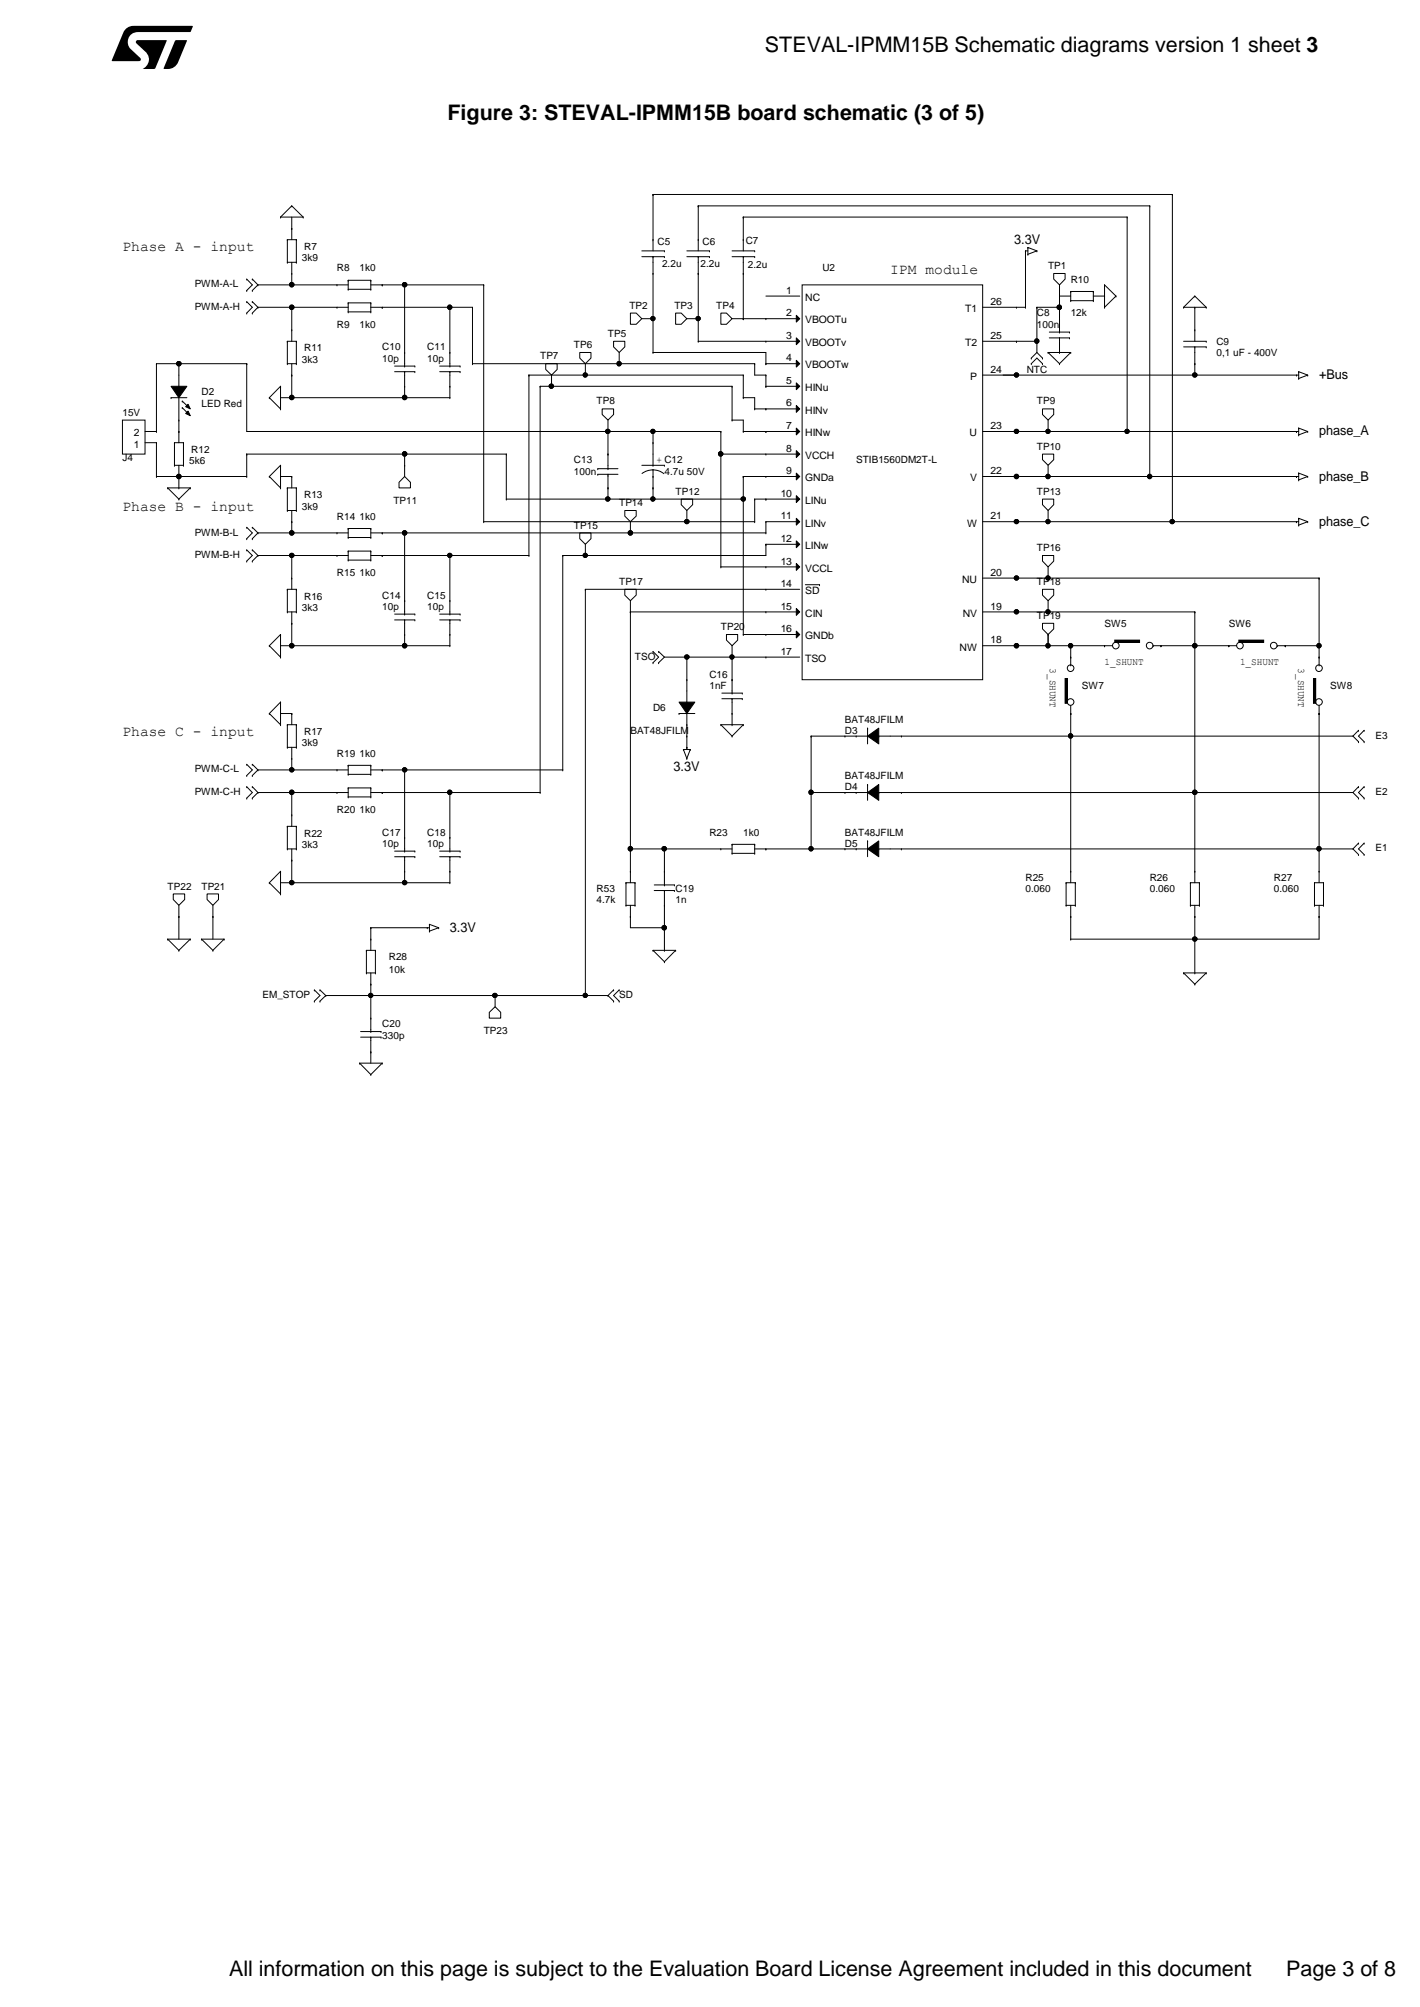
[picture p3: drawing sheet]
<svg xmlns="http://www.w3.org/2000/svg" width="210mm" height="297mm" viewBox="0 0 210 297" stroke-linecap="round" stroke-linejoin="round" font-family="sans-serif">
<path d="M20.2 6l.2-.1h4.2l.1 .1-1.8 4.2h-1.8a1.56 1.56 0 0 0 .5-2.5l-1.4-1.3-.1-.2zM25.9 6l1.7-.1 .1 .1-1.4 3.2a1.61 1.61 0 0 1-1.5 1h-.5l-.1-.1zM18.7 4.2l.6-.3 .4-.1h8.7l.1 .1-.4 .8h-7.7a1.46 1.46 0 0 0-1.4 .9 1.46 1.46 0 0 0 .3 1.6l1.4 1.4 .1 .2v.2h-.3h-3.9l1.6-4.2z" fill="#000"/>
<g fill="none" stroke="#000" stroke-width=".15">
<path d="M41.5 32.1h.1M41.5 32.1h3.3M42.5 38.8h.1M42.5 35.5h.1M42.5 35.5v3.3M42.5 38.8h1.3M42.5 35.5h1.3M43.1 30.5h.1M43.1 33.8h.1M43.1 30.5l-1.6 1.6M43.1 30.5l1.7 1.6M43.1 32.1v3.4"/>
<path d="M43.1 38.8v3.4M43.8 38.8h.1M43.8 35.5h.1M43.8 35.5v3.3M44.8 32.1h.1M94.9 37.1h3.4M94.9 38h3.4M96.6 38h.1M96.6 35.5h.1M96.6 28.8h.1M96.6 28.8v8.3M96.6 38v14.2"/>
<path d="M96.6 28.8h76.8M98.3 37.1h.1M98.3 38h.1M101.6 37.1h3.3M101.6 38h3.3M103.3 38h.1M103.3 35.5h.1M103.3 30.5h.1M103.3 30.5v6.6M103.3 38v12.5M103.3 30.5h66.7M104.9 37.1h.1"/>
<path d="M104.9 38h.1M108.3 37.1h3.3M108.3 38h3.3M109.9 38h.1M109.9 35.5h.1M109.9 32.1h.1M109.9 32.1h56.8M109.9 32.1v5M109.9 38v9.2M111.6 37.1h.1M111.6 38h.1M151.7 37.1h.1"/>
<path d="M151.7 37.1h.3M151.7 37.1v8.4M152 36.6l1.3 .5M152 37.6h.1M152 36.6h.1M152 36.6v1M153.3 37.1h.1M153.3 37.1l-1.3 .5M166.7 32.1h.1M166.7 32.1v31.8M170 30.5h.1M170 30.5v40"/>
<path d="M173.4 28.8h.1M173.4 28.8v48.4M23.1 53.8h.1M23.1 53.8h13.4M23.1 53.8v10.1M25.3 57.2h2.3l-1.1 1.7zM25.3 58.9h.1M25.3 58.9h2.3M26.5 57.2h.1M26.5 53.8h.1M26.5 53.8v3.4M26.5 58.9v6.6"/>
<path d="M27 59.4h.1M27 59.4l1 .9M36.5 41.3h.1M36.5 43h.1M36.5 44.6h.1M36.5 46.3h.1M36.5 53.8h.1M36.5 53.8v10.1h70.1M36.5 41.3l.8 .9-.8 .8M36.5 44.6l.8 .9-.8 .8M37.3 43h.1M37.3 41.3h.1"/>
<path d="M37.3 46.3h.1M37.3 44.6h.1M37.3 41.3l.8 .9M37.3 44.6l.8 .9M38.1 45.5h.1M38.1 42.2h.1M38.1 45.5h13.4M38.1 42.2l-.8 .8M38.1 45.5l-.8 .8M38.1 42.2h13.4M39.8 58.9h.1M39.8 58.9l1.7 1.6"/>
<path d="M41.5 57.2h.1M41.5 57.2v3.3M41.5 57.2l-1.7 1.7M41.5 58.9h25M42.5 53.8h.1M42.5 50.5h.1M42.5 53.8h1.3M42.5 50.5h1.3M42.5 50.5v3.3M43.1 48.8h.1M43.1 55.5h.1M43.1 40.5h.1"/>
<path d="M43.1 42.2h.1M43.1 45.5h.1M43.1 58.9h.1M43.1 45.5v5M43.1 53.8v5.1M43.8 53.8h.1M43.8 50.5h.1M43.8 50.5v3.3M49.8 42.2h.1M49.8 45.5h.1M51.5 41.5h.1M51.5 42.8h.1"/>
<path d="M51.5 44.8h.1M51.5 46.2h.1M51.5 42.8h3.3M51.5 41.5h3.3M51.5 41.5v1.3M51.5 44.8v1.4M51.5 46.2h3.3M51.5 44.8h3.3M54.8 42.8h.1M54.8 41.5h.1M54.8 46.2h.1M54.8 44.8h.1"/>
<path d="M54.8 45.5h15.1v8.3M54.8 41.5v1.3M54.8 44.8v1.4M54.8 42.2h16.7M56.5 42.2h.1M56.5 45.5h.1M58.4 55h2.9M58.4 54.2h2.9M59.8 54.2h.1M59.8 55h.1M59.8 52.2h.1M59.8 57.2h.1"/>
<path d="M59.8 42.2h.1M59.8 58.9h.1M59.8 42.2v12M59.8 55v3.9M61.3 55h.1M61.3 54.2h.1M65 55h3M65 54.2h3M66.5 54.2h.1M66.5 55h.1M66.5 52.2h.1M66.5 57.2h.1"/>
<path d="M66.5 58.9h.1M66.5 45.5h.1M66.5 45.5v8.7M66.5 55v3.9M68 55h.1M68 54.2h.1M69.9 53.8h.1M69.9 53.8h41.7M71.5 42.2h.1M71.5 42.2v35M78.2 55.5h.1M78.2 55.5h31.7"/>
<path d="M78.2 55.5v26.7M79.9 57.2h.1M79.9 57.2h28.4M79.9 57.2v60.1M80.7 53.8h1.7v.9l-.8 .8-.9-.8zM81.6 57.2h.1M81.6 55.5v1.7M85.7 52.2h1.7v.8l-.8 .8-.9-.8zM86.6 55.5h.1M86.6 53.8v1.7M90.7 50.5h1.7v.8l-.8 .9-.9-.9zM91.6 53.8h.1"/>
<path d="M91.6 52.2v1.6M93.2 46.3h.9l.8 .9-.8 .8h-.9zM94.9 47.2h1.7M96.6 47.2h.1M96.6 40.5h.1M96.6 52.2h.1M96.6 52.2h16.7v1.6M99.9 46.3h.8l.9 .9-.9 .8h-.8zM101.6 47.2h1.7M103.3 40.5h.1M103.3 47.2h.1M103.3 50.5h.1"/>
<path d="M103.3 50.5h15M106.6 46.3h.8l.9 .9-.9 .8h-.8zM108.3 57.2h.1M108.3 47.2h10M108.3 57.2v5M109.9 47.2h.1M109.9 40.5h.1M109.9 55.5h.1M109.9 58.9h.1M109.9 58.9h1.7v1.6M109.9 55.5v3.4M111.6 53.8h.1"/>
<path d="M111.6 53.8v1.7h1.7M113.3 53.8h.1M113.3 50.5h.1M113.3 47.2h.1M113.3 57.2h.1M113.3 55.5h.1M113.3 53.8h5M113.3 43.8h5M113.3 57.2h5M113.3 55.5v1.7M117.8 53.3l.5 .5-.5 .5zM117.8 50l.5 .5-.5 .5z"/>
<path d="M117.8 46.7l.5 .5-.5 .5zM117.8 56.7l.5 .5-.5 .5zM118.6 42.2h26.7v58.4h-26.7zM145.3 55.5h46.8M145.3 45.5h6.4M145.3 50.5h8M150.3 55.5h.1M150.3 50.5h.1M150.3 45.5h.1M151.7 45.5h.1M152.5 53h.1M152.5 53.8h.1"/>
<path d="M152.5 53.8l.8-.8 .9 .8M153.3 45.5h.1M153.3 50.5h.1M153.3 45.5h3.4M153.3 52.2l.9 .8M153.3 52.2l-.8 .8M153.3 45.5v6.7M154.2 53h.1M154.2 53.8h.1M155 52.2h.1M155 52.2h3.3M155 52.2l1.7 1.6"/>
<path d="M155.2 50h3M155.2 49.1h3M155.8 40.5h1.7v.8l-.8 .9-.9-.9zM156.7 53.8h.1M156.7 43.8h.1M156.7 49.1h.1M156.7 50h.1M156.7 47.2h.1M156.7 52.2h.1M156.7 45.5h.1M156.7 43.8h1.6M156.7 42.2v6.9"/>
<path d="M156.7 50v2.2M158.2 50h.1M158.2 49.1h.1M158.3 52.2h.1M158.3 43.1h.1M158.3 44.5h.1M158.3 52.2l-1.6 1.6M158.3 43.1h3.4M158.3 43.1v1.4M158.3 44.5h3.4M161.7 44.5h.1M161.7 43.1h.1"/>
<path d="M161.7 43.8h1.6M161.7 43.1v1.4M163.3 42.2h.1M163.3 45.5h.1M163.3 43.8h.1M163.3 42.2v3.3M163.3 42.2l1.7 1.6M165 43.8h.1M165 43.8l-1.7 1.7M175 45.5h.1M175 45.5h3.4M175 50.5h3.4"/>
<path d="M175 51.3h3.4M176.7 43.8h.1M176.7 51.3h.1M176.7 48.8h.1M176.7 53.8h.1M176.7 45.5h.1M176.7 55.5h.1M176.7 43.8l-1.7 1.7M176.7 43.8l1.7 1.7M176.7 45.5v5M176.7 51.3v4.2M178.4 45.5h.1"/>
<path d="M178.4 50.5h.1M178.4 51.3h.1M191.7 55.5h.1M192.1 56h.1M192.1 55h.1M192.1 55v1M192.1 55l1.3 .5M193.4 55.5h.1M193.4 55.5l-1.3 .5M18.1 62.2h3.3v5h-3.3zM21.4 63.9h1.7M21.4 65.5h1.7"/>
<path d="M23.1 65.5h.1M23.1 63.9h.1M23.1 70.5h.1M23.1 70.5h13.4M23.1 65.5v5M24.8 72.2l1.7 1.7M24.8 72.2h.1M24.8 72.2h3.3M25.8 68.9h.1M25.8 65.5h.1M25.8 68.9h1.3M25.8 65.5v3.4"/>
<path d="M25.8 65.5h1.3M26.5 73.9h.1M26.5 62.2h.1M26.5 63.9h.1M26.5 70.5h.1M26.5 72.2h.1M26.5 68.9v3.3M27 60.3h.1M27 60.3l1 1M27.1 68.9h.1M27.1 65.5h.1M27.1 65.5v3.4"/>
<path d="M27.5 61.2l.3-.4 .3 .7zM27.5 60.2l.3-.4 .3 .7zM28.1 72.2h.1M28.1 72.2l-1.6 1.7M36.5 78h.1M36.5 79.7h.1M36.5 70.5h.1M36.5 67.2h.1M36.5 78l.8 .9-.8 .8M36.5 67.2h38.4M36.5 67.2v3.3M37.3 79.7h.1"/>
<path d="M37.3 78h.1M37.3 78l.8 .9M38.1 78.9h.1M38.1 78.9l-.8 .8M38.1 78.9h13.4M39.8 70.5h.1M39.8 70.5l1.7 1.7M41.5 60.5h.1M41.5 72.2h.1M41.5 68.9h.1M41.5 70.5h.1M41.5 68.9v3.3"/>
<path d="M41.5 70.5h1.6M41.5 68.9l-1.7 1.6M42.5 75.5h.1M42.5 72.2h.1M42.5 72.2h1.3M42.5 72.2v3.3M42.5 75.5h1.3M43.1 70.5h.1M43.1 77.2h.1M43.1 78.9h.1M43.1 70.5v1.7M43.1 75.5v3.4"/>
<path d="M43.8 75.5h.1M43.8 72.2h.1M43.8 72.2v3.3M49.8 78.9h.1M51.5 78.2h.1M51.5 79.5h.1M51.5 78.2v1.3M51.5 79.5h3.3M51.5 78.2h3.3M54.8 79.5h.1M54.8 78.2h.1M54.8 78.2v1.3"/>
<path d="M54.8 78.9h58.5M56.5 78.9h.1M59.8 70.5l.9 .9v.8h-1.7v-.8zM59.8 68.9h.1M59.8 67.2h.1M59.8 67.2v3.3M59.8 78.9v12M71.5 77.2h.1M71.5 77.2h40.1M74.9 73.9h.1M74.9 67.2h.1M74.9 73.9h35"/>
<path d="M74.9 67.2v6.7M85.7 78.9h1.7v.8l-.8 .8-.9-.8zM88.4 69.4h.1M88.4 70.2h.1M88.4 69.4h3M88.4 70.2h3M89.1 60.5h1.6v.8l-.8 .9-.8-.9zM89.9 63.9h.1M89.9 70.2h.1M89.9 69.4h.1M89.9 72.2h.1M89.9 67.2h.1"/>
<path d="M89.9 73.9h.1M89.9 62.2v7.2M89.9 70.2v3.7M92.4 75.5h1.7v.9l-.9 .8-.8-.8zM93.2 78.9h.1M93.2 77.2v1.7M94.9 68.9h3.4M96.6 70.5h.1M96.6 68.9h.1M96.6 69.5a2.45 2.45 0 0 1 1.6 .6M96.6 69.5h-.1a2.66 2.66 0 0 0-1.6 .6M96.6 65.5h.1"/>
<path d="M96.6 72.2h.1M96.6 73.9h.1M96.6 63.9h.1M96.6 63.9v5M96.6 69.5v4.4M98.3 68.9h.1M100.7 73.9h1.7v.8l-.8 .8-.9-.8zM101.6 77.2h.1M101.6 75.5v1.7M106.6 63.9h.1M106.6 67.2h.1M106.6 67.2h11.7"/>
<path d="M106.6 63.9v20M108.3 62.2h.1M108.3 62.2h1.6v1.7M109.9 70.5h.1M109.9 63.9h.1M109.9 73.9h.1M109.9 63.9h8.4M109.9 70.5h8.4M109.9 70.5v23.4M111.6 60.5h.1M111.6 77.2h.1M111.6 73.9h.1"/>
<path d="M111.6 73.9h6.7M111.6 60.5h6.7M111.6 73.9v3.3M113.3 77.2h.1M113.3 70.5h.1M113.3 73.9h.1M113.3 60.5h.1M113.3 63.9h.1M113.3 67.2h.1M113.3 78.9h.1M113.3 77.2h5M113.3 77.2v1.7"/>
<path d="M117.8 76.7l.5 .5-.5 .5zM117.8 70l.5 .5-.5 .5zM117.8 73.4l.5 .5-.5 .5zM117.8 60l.5 .5-.5 .5zM117.8 63.4l.5 .5-.5 .5zM117.8 66.7l.5 .5-.5 .5zM145.3 63.9h46.8M145.3 70.5h46.8M145.3 77.2h46.8M150.3 77.2h.1M150.3 70.5h.1M150.3 63.9h.1"/>
<path d="M154.2 73.9h1.6v.8l-.8 .8-.8-.8zM154.2 67.2h1.6v.8l-.8 .9-.8-.9zM154.2 60.5h1.6v.8l-.8 .9-.8-.9zM155 77.2h.1M155 70.5h.1M155 63.9h.1M155 62.2v1.7M155 68.9v1.6M155 75.5v1.7M166.7 63.9h.1M170 70.5h.1M173.4 77.2h.1"/>
<path d="M191.7 63.9h.1M191.7 70.5h.1M191.7 77.2h.1M192.1 64.4h.1M192.1 63.4h.1M192.1 71h.1M192.1 70h.1M192.1 77.7h.1M192.1 76.7h.1M192.1 63.4v1M192.1 70v1M192.1 76.7v1"/>
<path d="M192.1 63.4l1.3 .5M192.1 70l1.3 .5M192.1 76.7l1.3 .5M193.4 63.9h.1M193.4 70.5h.1M193.4 77.2h.1M193.4 63.9l-1.3 .5M193.4 70.5l-1.3 .5M193.4 77.2l-1.3 .5M36.5 81.4h.1M36.5 83h.1M36.5 81.4l.8 .8-.8 .8"/>
<path d="M37.3 83h.1M37.3 81.4h.1M37.3 81.4l.8 .8M38.1 82.2h.1M38.1 82.2l-.8 .8M38.1 82.2h13.4M39.8 95.6h.1M39.8 95.6l1.7 1.6M41.5 97.2h.1M41.5 93.9h.1M41.5 93.9v3.3M41.5 93.9l-1.7 1.7"/>
<path d="M41.5 95.6h25M42.5 90.6h.1M42.5 87.2h.1M42.5 87.2h1.3M42.5 90.6h1.3M42.5 87.2v3.4M43.1 85.5h.1M43.1 92.2h.1M43.1 82.2h.1M43.1 95.6h.1M43.1 82.2v5M43.1 90.6v5"/>
<path d="M43.8 90.6h.1M43.8 87.2h.1M43.8 87.2v3.4M49.8 82.2h.1M51.5 81.6h.1M51.5 82.9h.1M51.5 81.6v1.3M51.5 82.9h3.3M51.5 81.6h3.3M54.8 82.9h.1M54.8 81.6h.1M54.8 81.6v1.3"/>
<path d="M54.8 82.2h23.4M56.5 82.2h.1M58.4 91.7h2.9M58.4 90.9h2.9M59.8 90.9h.1M59.8 91.7h.1M59.8 88.9h.1M59.8 93.9h.1M59.8 95.6h.1M59.8 91.7v3.9M61.3 91.7h.1M61.3 90.9h.1"/>
<path d="M65 91.7h3M65 90.9h3M66.5 90.9h.1M66.5 91.7h.1M66.5 88.9h.1M66.5 93.9h.1M66.5 95.6h.1M66.5 82.2h.1M66.5 82.2v8.7M66.5 91.7v3.9M68 91.7h.1M68 90.9h.1"/>
<path d="M78.2 82.2h.1M83.2 82.2h.1M83.2 82.2v31.7M86.6 82.2h.1M86.6 87.2h.1M86.6 87.2h31.7M86.6 80.5v1.7M86.6 87.2v60.1M92.4 87.2h1.7v.9l-.9 .8-.8-.8zM93.2 90.6h.1M93.2 90.6h25.1M93.2 88.9v41.7"/>
<path d="M96.6 96.4h.1M96.6 98.1h.1M96.6 96.4l.8 .8-.8 .9M97.4 96.4l.9 .8M97.4 98.1h.1M97.4 96.4h.1M98.3 97.2l-.9 .9M98.3 97.2h20M101.6 97.2h.1M101.6 97.2v6.7M106.6 83.9h.1M106.6 83.9h11.7"/>
<path d="M107.4 93.9h1.7v.8l-.8 .9-.9-.9zM108.3 97.2h.1M108.3 95.6v7M109.9 93.9h.1M109.9 93.9h8.4M113.3 80.5h.1M113.3 93.9h.1M113.3 83.9h.1M113.3 87.2h.1M113.3 90.6h.1M113.3 97.2h.1M113.3 80.5h5"/>
<path d="M113.3 80.5v1.7h-30.1M117.8 80l.5 .5-.5 .6zM117.8 93.4l.5 .5-.5 .5zM117.8 83.4l.5 .5-.5 .5zM117.8 90l.5 .6-.5 .5zM119.1 86.5h2.1M121.2 86.5h.1M145.3 95.6h19.2M145.3 90.6h31.4M145.3 85.5h49.8M150.3 95.6h.1M150.3 90.6h.1"/>
<path d="M150.3 85.5h.1M154.2 82.2h1.6v.8l-.8 .9-.8-.9zM154.2 87.2h1.6v.9l-.8 .8-.8-.8zM154.2 92.2h1.6v.9l-.8 .8-.8-.8zM155 85.5h.1M155 90.6h.1M155 95.6h.1M155 93.9h.1M155 83.9v1.6M155 88.9v1.7M155 93.9v1.7M158.3 98.4h.1"/>
<path d="M158.3 97.2h.1M158.3 95.6h.1M158.3 95.6v2.8M163.3 95.6h.1M164.9 94.7h3.6v.4h-3.6zM170.5 95.6h.1M170.5 95.6h12.4M171.7 95.6h.1M176.7 95.6h.1M176.7 90.6h.1M176.7 90.6v40M181.7 95.6h.1"/>
<path d="M183.2 94.7h3.7v.4h-3.7zM188.9 95.6h.1M188.9 95.6h6.2M190.1 95.6h.1M195.1 98.4h.1M195.1 97.2h.1M195.1 95.6h.1M195.1 85.5h.1M195.1 85.5v12.9M36.5 113.1h.1M36.5 114.8h.1M36.5 116.4h.1"/>
<path d="M36.5 118.1h.1M36.5 113.1l.8 .8-.8 .9M36.5 116.4l.8 .9-.8 .8M37.3 114.8h.1M37.3 113.1h.1M37.3 118.1h.1M37.3 116.4h.1M37.3 113.1l.8 .8M37.3 116.4l.8 .9M38.1 113.9h.1M38.1 117.3h.1M38.1 113.9l-.8 .9"/>
<path d="M38.1 117.3l-.8 .8M38.1 113.9h13.4M38.1 117.3h13.4M39.8 105.6h.1M39.8 105.6l1.7 1.6M41.5 107.2h.1M41.5 103.9h.1M41.5 103.9v3.3M41.5 103.9l-1.7 1.7M41.5 105.6h1.6M42.5 110.6h.1M42.5 107.2h.1"/>
<path d="M42.5 107.2h1.3M42.5 107.2v3.4M42.5 110.6h1.3M43.1 105.6h.1M43.1 112.2h.1M43.1 113.9h.1M43.1 117.3h.1M43.1 105.6v1.6M43.1 110.6v3.3M43.1 117.3v5M43.8 110.6h.1M43.8 107.2h.1"/>
<path d="M43.8 107.2v3.4M49.8 113.9h.1M49.8 117.3h.1M51.5 113.3h.1M51.5 114.6h.1M51.5 116.6h.1M51.5 117.9h.1M51.5 113.3v1.3M51.5 116.6v1.3M51.5 114.6h3.3M51.5 113.3h3.3M51.5 117.9h3.3"/>
<path d="M51.5 116.6h3.3M54.8 114.6h.1M54.8 113.3h.1M54.8 117.9h.1M54.8 116.6h.1M54.8 113.3v1.3M54.8 116.6v1.3M54.8 113.9h28.4M54.8 117.3h25.1M56.5 113.9h.1M56.5 117.3h.1M59.8 113.9h.1"/>
<path d="M59.8 113.9v12.1M66.5 117.3h.1M66.5 117.3v8.7M79.9 117.3h.1M83.2 113.9h.1M100.4 103.9h2.4l-1.2 1.7zM100.4 105.6h.1M100.4 105.6h2.4M101.1 110.9h.1M101.1 110.9h1M101.1 110.9l.5 1.3M101.6 110.6h.1"/>
<path d="M101.6 112.2h.1M101.6 103.9h.1M101.6 107.2h.1M101.6 100.6h.1M101.6 108.9h.1M101.6 105.6v5.3M102.1 110.9h.1M102.1 110.9l-.5 1.3M106.6 107.2h.1M106.6 107.2h3.3M106.6 107.2l1.7 1.7M106.8 103.4h3"/>
<path d="M106.8 102.6h3M108.3 108.9h.1M108.3 102.6h.1M108.3 103.4h.1M108.3 100.6h.1M108.3 105.6h.1M108.3 107.2h.1M108.3 103.4v3.8M109.8 103.4h.1M109.8 102.6h.1M109.9 107.2h.1M109.9 107.2l-1.6 1.7"/>
<path d="M120 117.3h.1M120 108.9h.1M120 117.3h8.3M120 108.9h8.3M120 108.9v16.7M125 108.9h.1M125 117.3h.1M126.6 108.9h.1M126.6 117.3h.1M128.3 108.9l1.7-1.2v2.4zM128.3 117.3l1.7-1.2v2.3zM128.3 107.7h.1"/>
<path d="M128.3 116.1h.1M128.3 107.7v2.4M128.3 116.1v2.3M130 108.9h.1M130 117.3h.1M130 117.3h70.1M130 108.9h70.1M133.3 108.9h.1M133.3 117.3h.1M157.5 100.4h.3v3.7h-.3zM158.3 105.6h.1M158.3 108.9h.1"/>
<path d="M158.3 104.4v26.2M176.7 117.3h.1M194.2 100.4h.4v3.7h-.4zM195.1 105.6h.1M195.1 104.4v26.2M200.1 108.9l.8 .9M200.1 117.3l.8 .8M200.9 108.1h.1M200.9 109.8h.1M200.9 116.4h.1M200.9 118.1h.1M200.9 108.1l-.8 .8"/>
<path d="M200.9 116.4l-.8 .9M201.7 109.8h.1M201.7 108.1h.1M201.7 118.1h.1M201.7 116.4h.1M201.7 108.1l-.8 .8 .8 .9M201.7 116.4l-.8 .9 .8 .8M24.8 139h.1M24.8 139h3.3M24.8 139l1.7 1.6M25.6 132.3h1.7v.8l-.8 .9-.9-.9zM26.5 135.6h.1"/>
<path d="M26.5 134v5M28.1 139h.1M28.1 139l-1.6 1.6M29.8 139h.1M29.8 139h3.3M29.8 139l1.7 1.6M30.6 132.3h1.7v.8l-.8 .9-.9-.9zM31.5 135.6h.1M31.5 134v5M33.1 139h.1M33.1 139l-1.6 1.6M39.8 130.6h.1"/>
<path d="M39.8 130.6l1.7 1.7M41.5 132.3h.1M41.5 128.9h.1M41.5 128.9v3.4M41.5 128.9l-1.7 1.7M41.5 130.6h25M42.5 125.6h.1M42.5 122.3h.1M42.5 122.3v3.3M42.5 125.6h1.3M42.5 122.3h1.3M43.1 120.6h.1"/>
<path d="M43.1 127.3h.1M43.1 130.6h.1M43.1 125.6v5M43.8 125.6h.1M43.8 122.3h.1M43.8 122.3v3.3M54.8 139h.1M54.8 137.3h.1M54.8 137.3h8.7M54.8 137.3v3.3M58.4 126.8h2.9M58.4 126h2.9"/>
<path d="M59.8 126h.1M59.8 126.8h.1M59.8 123.9h.1M59.8 128.9h.1M59.8 130.6h.1M59.8 126.8v3.8M61.3 126.8h.1M61.3 126h.1M63.2 137.3h.1M63.5 136.8l1.4 .5M63.5 137.8h.1M63.5 136.8h.1"/>
<path d="M63.5 136.8v1M64.9 137.3h.1M64.9 137.3l-1.4 .5M65 126.8h3M65 126h3M66.5 126h.1M66.5 126.8h.1M66.5 123.9h.1M66.5 128.9h.1M66.5 130.6h.1M66.5 126.8v3.8M68 126.8h.1"/>
<path d="M68 126h.1M92.6 130.6h.1M92.6 134h.1M92.6 134h1.3M92.6 130.6v3.4M92.6 130.6h1.3M93.2 135.6h.1M93.2 128.9h.1M93.2 125.6h.1M93.2 134v3.3h5.1M93.2 125.6h15.1M93.9 130.6h.1"/>
<path d="M93.9 134h.1M93.9 130.6v3.4M96.7 131.8h3M96.7 131h3M98.3 131h.1M98.3 131.8h.1M98.3 128.9h.1M98.3 134h.1M98.3 125.6h.1M98.3 137.3h.1M98.3 125.6v5.4M98.3 131.8v8.8"/>
<path d="M99.7 131.8h.1M99.7 131h.1M106.6 125.6h.1M108.3 124.9h.1M108.3 126.3h.1M108.3 126.3h3.3M108.3 124.9h3.3M108.3 124.9v1.4M111.6 126.3h.1M111.6 124.9h.1M111.6 125.6h16.7M111.6 124.9v1.4"/>
<path d="M113.3 125.6h.1M120 125.6h.1M125 125.6h.1M126.6 125.6h.1M128.3 125.6l1.7-1.2v2.4zM128.3 124.4h.1M128.3 124.4v2.4M130 125.6h.1M130 125.6h70.1M133.3 125.6h.1M157.7 134h.1M157.7 130.6h.1"/>
<path d="M157.7 134h1.3M157.7 130.6h1.3M157.7 130.6v3.4M158.3 128.9h.1M158.3 135.6h.1M158.3 139h.1M158.3 134v5M159 134h.1M159 130.6h.1M159 130.6v3.4M176 130.6h1.4M176 134h.1"/>
<path d="M176 130.6h.1M176 134h1.4M176 130.6v3.4M176.7 128.9h.1M176.7 135.6h.1M176.7 139h.1M176.7 134v10M177.4 134h.1M177.4 130.6h.1M177.4 130.6v3.4M194.4 134h.1M194.4 130.6h.1"/>
<path d="M194.4 130.6v3.4M194.4 134h1.3M194.4 130.6h1.3M195.1 128.9h.1M195.1 135.6h.1M195.1 125.6h.1M195.1 134v5h-36.8M195.7 134h.1M195.7 130.6h.1M195.7 130.6v3.4M200.1 125.6l.8 .9M200.9 124.8h.1"/>
<path d="M200.9 126.5h.1M200.9 124.8l-.8 .8M201.7 126.5h.1M201.7 124.8h.1M201.7 124.8l-.8 .8 .8 .9M26.5 140.6h.1M31.5 140.6h.1M46.5 146.5h.1M46.5 148.2h.1M46.5 146.5l.8 .8-.8 .9M47.3 148.2h.1M47.3 146.5h.1"/>
<path d="M47.3 146.5l.9 .8M48.2 147.3h.1M48.2 147.3l-.9 .9M48.2 147.3h41.7M53.2 157.3h.1M53.2 157.3h3.3M53.2 157.3l1.6 1.7M53.3 153.5h3M53.3 152.7h3M54.2 144h.1M54.2 140.6h.1M54.2 144h1.3"/>
<path d="M54.2 140.6h1.3M54.2 140.6v3.4M54.8 159h.1M54.8 152.7h.1M54.8 153.5h.1M54.8 150.7h.1M54.8 155.7h.1M54.8 145.6h.1M54.8 147.3h.1M54.8 144v8.7M54.8 153.5v3.8M55.5 144h.1"/>
<path d="M55.5 140.6h.1M55.5 140.6v3.4M56.3 153.5h.1M56.3 152.7h.1M56.5 157.3h.1M56.5 157.3l-1.7 1.7M72.4 149.8l.8-.8 .8 .8v.9h-1.6zM73.2 147.3h.1M73.2 147.3v1.7M86.6 147.3h.1M89.9 147.3h.1M89.9 147.3l.8 .9"/>
<path d="M90.7 146.5l-.8 .8M90.7 146.5h.1M90.7 148.2h.1M91.6 148.2h.1M91.6 146.5h.1M91.6 146.5l-.9 .8 .9 .9M96.6 140.6h.1M96.6 140.6h3.3M96.6 140.6l1.7 1.7M98.3 142.3h.1M98.3 140.6h.1M99.9 140.6h.1"/>
<path d="M99.9 140.6l-1.6 1.7M175 144h.1M175 144h3.4M175 144l1.7 1.6M176.7 145.6h.1M176.7 144h.1M178.4 144h.1M178.4 144l-1.7 1.6"/>
<circle cx="26.4" cy="53.8" r=".33"/>
<circle cx="43.1" cy="58.8" r=".33"/>
<circle cx="43.1" cy="42.1" r=".33"/>
<circle cx="43.1" cy="45.5" r=".33"/>
<circle cx="59.8" cy="58.8" r=".33"/>
<circle cx="59.8" cy="42.1" r=".33"/>
<circle cx="66.5" cy="45.5" r=".32"/>
<circle cx="81.5" cy="57.1" r=".32"/>
<circle cx="86.5" cy="55.5" r=".32"/>
<circle cx="91.5" cy="53.8" r=".32"/>
<circle cx="96.6" cy="47.1" r=".32"/>
<circle cx="103.2" cy="47.1" r=".32"/>
<circle cx="150.3" cy="55.5" r=".32"/>
<circle cx="153.3" cy="50.5" r=".32"/>
<circle cx="156.7" cy="45.5" r=".33"/>
<circle cx="176.7" cy="55.5" r=".32"/>
<circle cx="26.4" cy="70.5" r=".33"/>
<circle cx="43.1" cy="78.9" r=".33"/>
<circle cx="59.8" cy="78.9" r=".33"/>
<circle cx="59.8" cy="67.2" r=".33"/>
<circle cx="89.9" cy="73.8" r=".32"/>
<circle cx="89.9" cy="63.8" r=".32"/>
<circle cx="93.2" cy="78.9" r=".33"/>
<circle cx="96.6" cy="63.8" r=".32"/>
<circle cx="96.6" cy="73.8" r=".32"/>
<circle cx="101.6" cy="77.2" r=".32"/>
<circle cx="106.6" cy="67.2" r=".33"/>
<circle cx="109.9" cy="73.8" r=".32"/>
<circle cx="150.3" cy="70.5" r=".33"/>
<circle cx="150.3" cy="63.8" r=".32"/>
<circle cx="150.3" cy="77.2" r=".32"/>
<circle cx="155" cy="70.5" r=".32"/>
<circle cx="155" cy="77.2" r=".32"/>
<circle cx="155" cy="63.8" r=".32"/>
<circle cx="166.7" cy="63.8" r=".32"/>
<circle cx="170" cy="70.5" r=".32"/>
<circle cx="173.4" cy="77.2" r=".32"/>
<circle cx="43.1" cy="95.6" r=".33"/>
<circle cx="43.1" cy="82.2" r=".32"/>
<circle cx="59.8" cy="95.6" r=".33"/>
<circle cx="66.5" cy="82.2" r=".32"/>
<circle cx="86.5" cy="82.2" r=".32"/>
<circle cx="101.6" cy="97.2" r=".32"/>
<circle cx="108.2" cy="97.2" r=".32"/>
<circle cx="150.3" cy="95.6" r=".33"/>
<circle cx="150.3" cy="90.5" r=".32"/>
<circle cx="150.3" cy="85.5" r=".32"/>
<circle cx="155" cy="95.6" r=".32"/>
<circle cx="155" cy="90.5" r=".32"/>
<circle cx="155" cy="85.5" r=".32"/>
<circle cx="158.3" cy="95.6" r=".32"/>
<circle cx="158.3" cy="98.9" r=".49"/>
<circle cx="165" cy="95.5" r=".49"/>
<circle cx="170" cy="95.5" r=".49"/>
<circle cx="176.7" cy="95.6" r=".33"/>
<circle cx="183.4" cy="95.5" r=".49"/>
<circle cx="188.4" cy="95.5" r=".49"/>
<circle cx="195" cy="95.6" r=".32"/>
<circle cx="195.1" cy="98.9" r=".49"/>
<circle cx="43.1" cy="117.2" r=".33"/>
<circle cx="43.1" cy="113.9" r=".32"/>
<circle cx="59.8" cy="113.9" r=".32"/>
<circle cx="66.5" cy="117.2" r=".32"/>
<circle cx="119.9" cy="117.2" r=".32"/>
<circle cx="158.3" cy="108.9" r=".32"/>
<circle cx="158.3" cy="103.9" r=".49"/>
<circle cx="176.7" cy="117.2" r=".33"/>
<circle cx="195.1" cy="103.9" r=".49"/>
<circle cx="43.1" cy="130.6" r=".32"/>
<circle cx="59.8" cy="130.6" r=".32"/>
<circle cx="93.2" cy="125.6" r=".33"/>
<circle cx="98.2" cy="137.3" r=".33"/>
<circle cx="98.2" cy="125.6" r=".33"/>
<circle cx="119.9" cy="125.6" r=".32"/>
<circle cx="176.7" cy="139" r=".32"/>
<circle cx="195" cy="125.6" r=".32"/>
<circle cx="54.8" cy="147.3" r=".32"/>
<circle cx="73.2" cy="147.3" r=".32"/>
<circle cx="86.5" cy="147.3" r=".32"/>
</g>
<path d="M164.9 94.9h3.6M183.2 94.9h3.7M157.7 100.4v3.7M194.4 100.4v3.7" fill="none" stroke="#000" stroke-width=".33"/>
<g fill="#000">
<path d="M117.8 53.3l.5 .5-.5 .5zM117.8 50l.5 .5-.5 .5zM117.8 46.7l.5 .5-.5 .5zM117.8 56.7l.5 .5-.5 .5zM117.8 76.7l.5 .5-.5 .5zM117.8 70l.5 .5-.5 .5zM117.8 73.4l.5 .5-.5 .5zM117.8 60l.5 .5-.5 .5zM117.8 63.4l.5 .5-.5 .5zM117.8 66.7l.5 .5-.5 .5zM117.8 80l.5 .5-.5 .6zM117.8 93.4l.5 .5-.5 .5z"/>
<path d="M117.8 83.4l.5 .5-.5 .5zM117.8 90l.5 .6-.5 .5z"/>
<path d="M25.3 57.2h2.3l-1.1 1.7z" fill-rule="evenodd"/>
<path d="M27.5 60.2l.3-.4 .3 .7z" fill-rule="evenodd"/>
<path d="M27.5 61.2l.3-.4 .3 .7z" fill-rule="evenodd"/>
<path d="M100.4 103.9h2.4l-1.2 1.7z" fill-rule="evenodd"/>
<path d="M128.3 108.9l1.7-1.2v2.4z" fill-rule="evenodd"/>
<path d="M128.3 117.3l1.7-1.2v2.3z" fill-rule="evenodd"/>
<path d="M128.3 125.6l1.7-1.2v2.4z" fill-rule="evenodd"/>
<circle cx="26.4" cy="53.8" r=".33"/>
<circle cx="43.1" cy="58.8" r=".33"/>
<circle cx="43.1" cy="42.1" r=".33"/>
<circle cx="43.1" cy="45.5" r=".33"/>
<circle cx="59.8" cy="58.8" r=".33"/>
<circle cx="59.8" cy="42.1" r=".33"/>
<circle cx="66.5" cy="45.5" r=".32"/>
<circle cx="81.5" cy="57.1" r=".32"/>
<circle cx="86.5" cy="55.5" r=".32"/>
<circle cx="91.5" cy="53.8" r=".32"/>
<circle cx="96.6" cy="47.1" r=".32"/>
<circle cx="103.2" cy="47.1" r=".32"/>
<circle cx="150.3" cy="55.5" r=".32"/>
<circle cx="153.3" cy="50.5" r=".32"/>
<circle cx="156.7" cy="45.5" r=".33"/>
<circle cx="176.7" cy="55.5" r=".32"/>
<circle cx="26.4" cy="70.5" r=".33"/>
<circle cx="43.1" cy="78.9" r=".33"/>
<circle cx="59.8" cy="78.9" r=".33"/>
<circle cx="59.8" cy="67.2" r=".33"/>
<circle cx="89.9" cy="73.8" r=".32"/>
<circle cx="89.9" cy="63.8" r=".32"/>
<circle cx="93.2" cy="78.9" r=".33"/>
<circle cx="96.6" cy="63.8" r=".32"/>
<circle cx="96.6" cy="73.8" r=".32"/>
<circle cx="101.6" cy="77.2" r=".32"/>
<circle cx="106.6" cy="67.2" r=".33"/>
<circle cx="109.9" cy="73.8" r=".32"/>
<circle cx="150.3" cy="70.5" r=".33"/>
<circle cx="150.3" cy="63.8" r=".32"/>
<circle cx="150.3" cy="77.2" r=".32"/>
<circle cx="155" cy="70.5" r=".32"/>
<circle cx="155" cy="77.2" r=".32"/>
<circle cx="155" cy="63.8" r=".32"/>
<circle cx="166.7" cy="63.8" r=".32"/>
<circle cx="170" cy="70.5" r=".32"/>
<circle cx="173.4" cy="77.2" r=".32"/>
<circle cx="43.1" cy="95.6" r=".33"/>
<circle cx="43.1" cy="82.2" r=".32"/>
<circle cx="59.8" cy="95.6" r=".33"/>
<circle cx="66.5" cy="82.2" r=".32"/>
<circle cx="86.5" cy="82.2" r=".32"/>
<circle cx="101.6" cy="97.2" r=".32"/>
<circle cx="108.2" cy="97.2" r=".32"/>
<circle cx="150.3" cy="95.6" r=".33"/>
<circle cx="150.3" cy="90.5" r=".32"/>
<circle cx="150.3" cy="85.5" r=".32"/>
<circle cx="155" cy="95.6" r=".32"/>
<circle cx="155" cy="90.5" r=".32"/>
<circle cx="155" cy="85.5" r=".32"/>
<circle cx="158.3" cy="95.6" r=".32"/>
<circle cx="176.7" cy="95.6" r=".33"/>
<circle cx="195" cy="95.6" r=".32"/>
<circle cx="43.1" cy="117.2" r=".33"/>
<circle cx="43.1" cy="113.9" r=".32"/>
<circle cx="59.8" cy="113.9" r=".32"/>
<circle cx="66.5" cy="117.2" r=".32"/>
<circle cx="119.9" cy="117.2" r=".32"/>
<circle cx="158.3" cy="108.9" r=".32"/>
<circle cx="176.7" cy="117.2" r=".33"/>
<circle cx="43.1" cy="130.6" r=".32"/>
<circle cx="59.8" cy="130.6" r=".32"/>
<circle cx="93.2" cy="125.6" r=".33"/>
<circle cx="98.2" cy="137.3" r=".33"/>
<circle cx="98.2" cy="125.6" r=".33"/>
<circle cx="119.9" cy="125.6" r=".32"/>
<circle cx="176.7" cy="139" r=".32"/>
<circle cx="195" cy="125.6" r=".32"/>
<circle cx="54.8" cy="147.3" r=".32"/>
<circle cx="73.2" cy="147.3" r=".32"/>
<circle cx="86.5" cy="147.3" r=".32"/>
</g>
<g font-size="3.2">
<text x="113.1" y="7.7">STEVAL-IPMM15B Schematic diagrams version 1 sheet 3</text>
<text x="66.2" y="17.7">Figure 3: STEVAL-IPMM15B board schematic (3 of 5)</text>
<text x="33.9" y="292.4">All information on this page is subject to the Evaluation Board License Agreement included in this document</text>
<text x="190.2" y="292.4">Page 3 of 8</text>
</g>
<g font-size="2.2">
<text x="18.1" y="37.2">Phase A - input</text>
<text x="131.6" y="40.5">IPM module</text>
<text x="18.1" y="75.6">Phase B - input</text>
<text x="18.1" y="109">Phase C - input</text>
</g>
<g font-size="2">
<text x="150" y="36.1">3.3V</text>
<text x="195.1" y="56.1">+Bus</text>
<text x="195.1" y="64.4">phase_A</text>
<text x="195.1" y="71.1">phase_B</text>
<text x="195.1" y="77.8">phase_C</text>
<text x="99.6" y="114">3.3V</text>
<text x="66.5" y="137.9">3.3V</text>
</g>
<g font-size="1.5">
<text x="44.7" y="38.7">3k9</text>
<text x="45" y="37">R7</text>
<text x="49.8" y="40.2">R8</text>
<text x="53.2" y="40.2">1k0</text>
<text x="97.3" y="36.3">C5</text>
<text x="97.9" y="39.5">2.2u</text>
<text x="103.6" y="39.5">2.2u</text>
<text x="103.9" y="36.3">C6</text>
<text x="110.3" y="36.1">C7</text>
<text x="110.6" y="39.7">2.2u</text>
<text x="121.6" y="40.2">U2</text>
<text x="155" y="39.8">TP1</text>
<text x="158.3" y="41.8">R10</text>
<text x="28.8" y="42.5">PWM-A-L</text>
<text x="28.8" y="45.9">PWM-A-H</text>
<text x="93.1" y="45.7">TP2</text>
<text x="99.7" y="45.7">TP3</text>
<text x="105.9" y="45.7">TP4</text>
<text x="116.3" y="43.5">1</text>
<text x="116.3" y="46.8">2</text>
<text x="119.1" y="44.5">NC</text>
<text x="119.1" y="47.9">VBOOTu</text>
<text x="142.7" y="46.2">T1</text>
<text x="146.5" y="45.1">26</text>
<text x="153.3" y="46.8">C8</text>
<text x="158.3" y="46.8">12k</text>
<text x="44.7" y="53.7">3k3</text>
<text x="45" y="52">R11</text>
<text x="49.8" y="48.5">R9</text>
<text x="53.2" y="48.5">1k0</text>
<text x="56.5" y="51.9">C10</text>
<text x="56.5" y="53.5">10p</text>
<text x="63.2" y="51.9">C11</text>
<text x="63.2" y="53.5">10p</text>
<text x="79.9" y="53.2">TP7</text>
<text x="84.9" y="51.5">TP6</text>
<text x="89.9" y="49.9">TP5</text>
<text x="116.3" y="53.5">4</text>
<text x="116.3" y="50.1">3</text>
<text x="119.1" y="51.2">VBOOTv</text>
<text x="142.7" y="51.2">T2</text>
<text x="146.5" y="50.1">25</text>
<text x="153.3" y="48.5">100n</text>
<text x="179.9" y="51">C9</text>
<text x="179.9" y="52.7">0,1 uF - 400V</text>
<text x="29.8" y="58.5">D2</text>
<text x="88.2" y="59.9">TP8</text>
<text x="116.3" y="56.8">5</text>
<text x="119.1" y="54.5">VBOOTw</text>
<text x="119.1" y="57.9">HINu</text>
<text x="143.5" y="56.2">P</text>
<text x="146.5" y="55.2">24</text>
<text x="151.8" y="55.2">NTC</text>
<text x="153.3" y="59.9">TP9</text>
<text x="18.1" y="61.5">15V</text>
<text x="19.8" y="64.6">2</text>
<text x="29.8" y="60.2">LED Red</text>
<text x="116.3" y="60.2">6</text>
<text x="116.3" y="63.5">7</text>
<text x="119.1" y="61.2">HINv</text>
<text x="119.1" y="64.6">HINw</text>
<text x="143.4" y="64.6">U</text>
<text x="146.5" y="63.5">23</text>
<text x="18.1" y="68.2">J4</text>
<text x="19.8" y="66.2">1</text>
<text x="28" y="68.7">5k6</text>
<text x="28.3" y="67.1">R12</text>
<text x="84.9" y="68.6">C13</text>
<text x="84.9" y="70.2">100n</text>
<text x="97.1" y="68.5">+ C12</text>
<text x="98.3" y="70.2">4.7u 50V</text>
<text x="116.3" y="70.2">9</text>
<text x="116.3" y="66.8">8</text>
<text x="119.1" y="71.2">GNDa</text>
<text x="119.1" y="67.9">VCCH</text>
<text x="126.6" y="68.6">STIB1560DM2T-L</text>
<text x="143.5" y="71.2">V</text>
<text x="146.5" y="70.2">22</text>
<text x="153.3" y="66.5">TP10</text>
<text x="44.7" y="75.4">3k9</text>
<text x="45" y="73.7">R13</text>
<text x="49.8" y="76.9">R14 1k0</text>
<text x="58.2" y="74.6">TP11</text>
<text x="91.6" y="74.9">TP14</text>
<text x="99.9" y="73.2">TP12</text>
<text x="115.5" y="76.8">11</text>
<text x="115.5" y="73.5">10</text>
<text x="119.1" y="77.9">LINv</text>
<text x="119.1" y="74.6">LINu</text>
<text x="143" y="77.9">W</text>
<text x="146.5" y="76.8">21</text>
<text x="153.3" y="73.2">TP13</text>
<text x="28.8" y="79.2">PWM-B-L</text>
<text x="28.8" y="82.6">PWM-B-H</text>
<text x="84.9" y="78.2">TP15</text>
<text x="115.5" y="80.2">12</text>
<text x="115.5" y="83.5">13</text>
<text x="119.1" y="81.3">LINw</text>
<text x="153.3" y="81.6">TP16</text>
<text x="45" y="88.7">R16</text>
<text x="49.8" y="85.3">R15 1k0</text>
<text x="56.5" y="88.6">C14</text>
<text x="63.2" y="88.6">C15</text>
<text x="91.6" y="86.6">TP17</text>
<text x="115.5" y="86.9">14</text>
<text x="119.1" y="84.6">VCCL</text>
<text x="119.1" y="87.9">SD</text>
<text x="142.3" y="86.3">NU</text>
<text x="146.5" y="85.2">20</text>
<text x="153.3" y="86.6">TP18</text>
<text x="44.7" y="90.4">3k3</text>
<text x="56.5" y="90.3">10p</text>
<text x="63.2" y="90.3">10p</text>
<text x="106.6" y="93.2">TP20</text>
<text x="115.5" y="93.5">16</text>
<text x="115.5" y="90.2">15</text>
<text x="119.1" y="94.6">GNDb</text>
<text x="119.1" y="91.3">CIN</text>
<text x="142.4" y="91.3">NV</text>
<text x="146.5" y="95.2">18</text>
<text x="146.5" y="90.2">19</text>
<text x="153.3" y="91.6">TP19</text>
<text x="163.3" y="92.7">SW5</text>
<text x="181.7" y="92.7">SW6</text>
<text x="93.9" y="97.6">TSO</text>
<text x="104.9" y="100.3">C16</text>
<text x="104.9" y="101.9">1nF</text>
<text x="115.5" y="96.9">17</text>
<text x="119.1" y="98">TSO</text>
<text x="141.9" y="96.3">NW</text>
<text x="155.2" y="98.9" transform="rotate(90 155.2 98.9)">3_SHUNT</text>
<text x="160" y="101.9">SW7</text>
<text x="163.3" y="98.4">1_SHUNT</text>
<text x="183.4" y="98.4">1_SHUNT</text>
<text x="192" y="98.9" transform="rotate(90 192 98.9)">3_SHUNT</text>
<text x="196.7" y="101.9">SW8</text>
<text x="96.6" y="105.3">D6</text>
<text x="125" y="106.9">BAT48JFILM</text>
<text x="44.7" y="110.4">3k9</text>
<text x="45" y="108.8">R17</text>
<text x="49.8" y="112">R19 1k0</text>
<text x="93.2" y="108.6">BAT48JFILM</text>
<text x="125" y="108.6">D3</text>
<text x="203.4" y="109.3">E3</text>
<text x="28.8" y="114.3">PWM-C-L</text>
<text x="28.8" y="117.6">PWM-C-H</text>
<text x="125" y="117">D4</text>
<text x="125" y="115.3">BAT48JFILM</text>
<text x="203.4" y="117.6">E2</text>
<text x="44.7" y="125.5">3k3</text>
<text x="45" y="123.8">R22</text>
<text x="49.8" y="120.3">R20 1k0</text>
<text x="56.5" y="123.6">C17</text>
<text x="56.5" y="125.3">10p</text>
<text x="63.2" y="123.6">C18</text>
<text x="63.2" y="125.3">10p</text>
<text x="104.9" y="123.6">R23</text>
<text x="109.9" y="123.6">1k0</text>
<text x="125" y="125.3">D5</text>
<text x="125" y="123.6">BAT48JFILM</text>
<text x="203.4" y="126">E1</text>
<text x="24.8" y="131.7">TP22</text>
<text x="29.8" y="131.7">TP21</text>
<text x="88.2" y="132">R53</text>
<text x="99.9" y="132">C19</text>
<text x="151.7" y="130.3">R25</text>
<text x="151.7" y="132">0.060</text>
<text x="170" y="130.3">R26</text>
<text x="170" y="132">0.060</text>
<text x="188.4" y="130.3">R27</text>
<text x="188.4" y="132">0.060</text>
<text x="88.2" y="133.6">4.7k</text>
<text x="99.9" y="133.6">1n</text>
<text x="57.5" y="142">R28</text>
<text x="38.8" y="147.7">EM_STOP</text>
<text x="57.5" y="144">10k</text>
<text x="91.6" y="147.7">SD</text>
<text x="56.5" y="152">C20</text>
<text x="56.5" y="153.7">330p</text>
<text x="71.5" y="153">TP23</text>
</g>
</svg>
